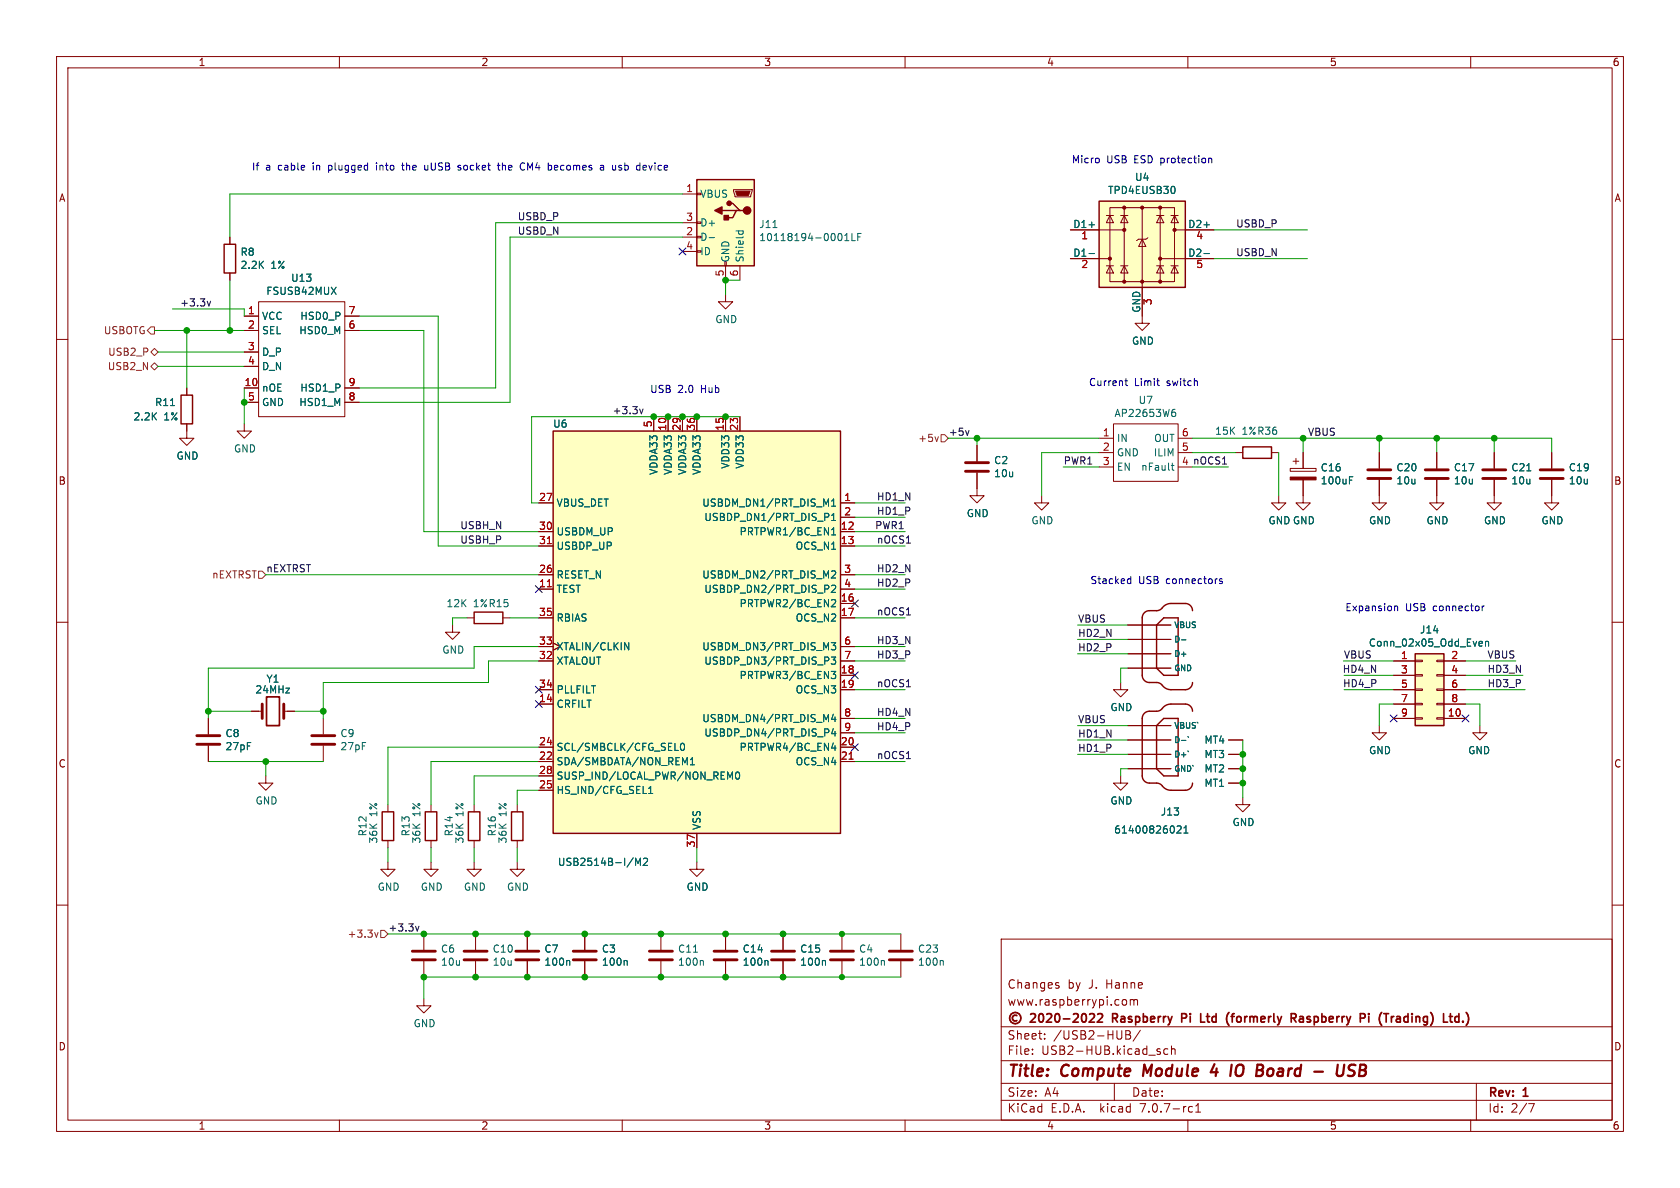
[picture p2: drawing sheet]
<svg xmlns="http://www.w3.org/2000/svg" width="297mm" height="210mm" viewBox="0 0 297 210" stroke-linecap="round" stroke-linejoin="round" font-family="sans-serif">
<g fill="none" stroke="#840000" stroke-width=".18">
<path d="M10 10h277v190h-277zM12 12h273v186h-273zM60 10v2M110 10v2M160 10v2M210 10v2M260 10v2M120.6 34.3h2.6M120.6 39.4h2.6M123.2 39.2h.8v.3h-.8zM129.7 33.5h3.3v.3l-.3 1h-2.8zM195.6 38.1h1.2"/>
<path d="M196.2 36.7h11.4v13.1h-11.4zM196.2 38.1l.6 1.3h-1.2zM198.1 38.1h1.3M198.8 38.1l.6 1.3h-1.3zM198.8 36.7v13.1M201.9 36.7v20.5h1.3l-1.3 1.2-1.2-1.2h1.2M204.5 38.1h1.2M205.1 38.1l.6 1.3h-1.2zM205.1 36.7v13.1M207 38.1h1.3M207.6 38.1l.7 1.3h-1.3zM10 60h2"/>
<path d="M40.6 41.9v1.3M40.6 48.3v1.2M43.2 55.9h2.5M43.2 58.4h2.5M45.7 53.3h15.3v20.4h-15.3zM61 55.9h2.5M61 58.4h2.5M120.6 41.9h2.6M120.6 44.5h2.6M123.2 44.3h.8v.3h-.8zM123.2 41.8h.8v.2h-.8zM128.3 52.1v1.2h1.2l-1.2 1.3-1.3-1.3h1.3"/>
<path d="M128.3 47v2.5M130.8 47v2.5M189.2 40.6h9.6M189.2 45.7h7M195.6 47h1.2M196.2 47l.6 1.3h-1.2zM198.1 47h1.3M198.8 47l.6 1.3h-1.3zM201.9 42.3l.7 1.3h-1.3zM202.9 42l-.3 .3h-1.3l-.4 .2M204.5 47h1.2M205.1 47l.6 1.3h-1.2z"/>
<path d="M205.1 45.7h9.5M207 47h1.3M207.6 47l.7 1.3h-1.3zM207.6 40.6h7M285 60h2M33 74.9v2.6h1.3l-1.3 1.2-1.3-1.2h1.3M33 68.6v1.3M43.2 74.9v1.3h1.2l-1.2 1.3-1.3-1.3h1.3M43.2 68.6h2.5M43.2 62.2h2.5M43.2 64.8h2.5M43.2 71.1h2.5"/>
<path d="M61 68.6h2.5M61 71.1h2.5M115.6 73.7v2.5M118.1 73.7v2.5M120.6 73.7v2.5M123.2 73.7v2.5M128.3 73.7v2.5M130.8 73.7v2.5M172.7 78.7v2.8M194.3 77.5h2.5M196.8 74.9h11.5v10.2h-11.5zM208.3 77.5h2.5"/>
<path d="M95.2 88.9h2.6M95.2 94h2.6M95.2 96.5h2.6M148.6 88.9h2.5M148.6 94h2.5M148.6 96.5h2.5M148.6 91.4h2.5M172.7 83.6v4h1.3l-1.3 1.3-1.3-1.3h1.3M184.1 87.6v1.3h1.3l-1.3 1.3-1.2-1.3h1.2M194.3 80h2.5M194.3 82.6h2.5M208.3 80h2.5"/>
<path d="M218.4 80h1.3M224.8 80h1.3M226.1 87.6v1.3h1.2l-1.2 1.3-1.3-1.3h1.3M228.1 82.8h4.6v.5h-4.6zM228.6 81.5h1M229.1 81v1M230.4 84.8v4.1h1.2l-1.2 1.3-1.3-1.3h1.3M230.4 80v2.8M243.8 84.8v4.1h1.3l-1.3 1.3-1.2-1.3h1.2M243.8 80v2.8M254 84.8v4.1h1.3l-1.3 1.3-1.3-1.3h1.3M254 80v2.8"/>
<path d="M264.2 84.8v4.1h1.2l-1.2 1.3-1.3-1.3h1.3M264.2 80v2.8M274.3 84.8v4.1h1.3l-1.3 1.3-1.3-1.3h1.3M274.3 80v2.8M10 110h2M80 110.5v1.3h1.3l-1.3 1.2-1.3-1.2h1.3M82.5 109.2h1.3M88.9 109.2h1.3M95.2 109.2h2.6M95.2 116.8h2.6M95.2 104.1h2.6M95.2 101.6h2.6"/>
<path d="M95.2 114.3h2.6M148.6 109.2h2.5M148.6 116.8h2.5M148.6 119.4h2.5M148.6 104.1h2.5M148.6 106.7h2.5M148.6 101.6h2.5M148.6 114.3h2.5M199.4 110.5h7.6M199.4 113h7.6M199.4 115.6h7.6M199.4 118.1h7.6"/>
<path d="M246.4 116.8h3.8M246.4 119.4h3.8M250.2 119.3h1.3v.2h-1.3zM250.2 116.7h1.3v.3h-1.3zM254 119.3h1.3v.2h-1.3zM254 116.7h1.3v.3h-1.3zM255.3 116.8h3.8M255.3 119.4h3.8M285 110h2M36.8 127v2.8M36.8 131.8v2.8M44.4 125.7h2"/>
<path d="M47 137.2v1.2h1.3l-1.3 1.3-1.3-1.3h1.3M50.2 125.7h1.9M57.1 127v2.8M57.1 131.8v2.8M95.2 121.9h2.6M95.2 124.5h2.6M95.2 132.1h2.6M95.2 134.6h2.6M95.2 139.7h2.6M95.2 137.2h2.6M148.6 127h2.5M148.6 121.9h2.5"/>
<path d="M148.6 132.1h2.5M148.6 134.6h2.5M148.6 129.5h2.5M198.1 137.2v1.2h1.3l-1.3 1.3-1.3-1.3h1.3M198.1 120.7v1.2h1.3l-1.3 1.3-1.3-1.3h1.3M199.4 128.3h7.6M199.4 130.8h7.6M199.4 133.4h7.6M199.4 135.9h7.6M217.2 130.8h2.5M217.2 133.4h2.5M217.2 135.9h2.5"/>
<path d="M217.2 138.4h2.5M243.8 128.3v1.2h1.3l-1.3 1.3-1.2-1.3h1.2M246.4 127h3.8M246.4 121.9h3.8M246.4 124.5h3.8M250.2 126.9h1.3v.2h-1.3zM250.2 124.3h1.3v.3h-1.3zM250.2 121.8h1.3v.2h-1.3zM254 126.9h1.3v.2h-1.3zM254 124.3h1.3v.3h-1.3zM254 121.8h1.3v.2h-1.3zM255.3 127h3.8"/>
<path d="M255.3 121.9h3.8M255.3 124.5h3.8M261.6 128.3v1.2h-1.3l1.3 1.3 1.3-1.3h-1.3M10 160h2M68.6 152.4v1.3h1.2l-1.2 1.2-1.3-1.2h1.3M68.6 142.2v1.3M68.6 148.6v1.3M76.2 152.4v1.3h1.3l-1.3 1.2-1.3-1.2h1.3M76.2 142.2v1.3M76.2 148.6v1.3M83.8 152.4v1.3h1.3l-1.3 1.2-1.3-1.2h1.3M83.8 142.2v1.3"/>
<path d="M83.8 148.6v1.3M91.4 152.4v1.3h1.3l-1.3 1.2-1.2-1.2h1.2M91.4 142.2v1.3M91.4 148.6v1.3M123.2 152.4v1.3h1.3l-1.3 1.2-1.3-1.2h1.3M123.2 147.3v2.6M219.7 141v1.2h1.3l-1.3 1.3-1.3-1.3h1.3M285 160h2M74.9 176.5v1.3h1.3l-1.3 1.3-1.2-1.3h1.2M74.9 165.1v2.8M74.9 169.9v2.8M84.1 165.1v2.8"/>
<path d="M84.1 169.9v2.8M93.2 165.1v2.8M93.2 169.9v2.8M103.4 165.1v2.8M103.4 169.9v2.8M116.8 165.1v2.8M116.8 169.9v2.8M128.3 165.1v2.8M128.3 169.9v2.8M138.4 165.1v2.8M138.4 169.9v2.8M148.8 165.1v2.8"/>
<path d="M148.8 169.9v2.8M159.3 165.1v2.8M159.3 169.9v2.8M177 166h108v32h-108zM186.8 174.2l.4 .1v.2l-.2 .2h-.3M186.8 173.7l.4 .1M198.7 176.7l.3 .1 .2 .2-.1 .6-.4 .1M199.8 176.7v1M199.8 176.8l.4-.1 .3 .2M200.5 176.9l.2-.2 .3 .1 .1 .9M200.5 176.9v.8M60 198v2"/>
<path d="M110 198v2M160 198v2M177 194.5h108M177 191.5h108M177 187.5h108M177 181.5h108M182.5 186.3v.1M182.5 185.5v.1M184.7 183.6v.1M184.7 182.8v.1M197 191.5v3M199 182.2v1.5h.6l.3-.3a.39 .39 0 0 0-.4-.5"/>
<path d="M199 182.9h.5M199.7 182.3l.1 .3-.3 .3M201.6 182.1l-1.3 2M205.1 186v.3M206.5 185.5l-.5-.1-.3 .3v.4l.2 .2h.6M207.1 185.5l.2-.1 .4 .1v.9M207.1 184.9v1.5M210 198v2M210.4 195.6l.4 .1M210.8 196.5l-.4 .1M211.4 196.6h.8M211.4 195.5l.4-.4v1.5"/>
<path d="M260 198v2M261 191.5v6.5M270.2 195.1h1l-.6 1.5"/>
</g>
<path d="M202.3 188.2l-.2 2M214.7 188.1l-.6 1.4h1.2M215.1 188.9l-.2 1.3M219.5 188.2a.77 .77 0 0 0-1 .7v1l.3 .3h.4M224.8 188.9a.62 .62 0 0 0-.7 .4v.7l.2 .2h.3M236.5 188.2l-.2 1.6M237.6 188.2l-.2 1.6M239.6 188.3a.85 .85 0 0 0-1 .1 .45 .45 0 0 0 .2 .8l.3 .1a.49 .49 0 0 1 .4 .5 .49 .49 0 0 1-.5 .4l-.7-.1M240.4 189.2h.7M240.5 188.2l-.2 2h.7" fill="none" stroke="#840000" stroke-width=".4"/>
<g fill="none" stroke="#840000" stroke-width=".3">
<path d="M47.1 123.2h2.3v5.1h-2.3zM179.1 179a1 1 0 0 0-.4 1.6 1 1 0 0 0 1.6 0 1 1 0 0 0-.5-1.6M179.8 179.5a.52 .52 0 0 0-.8 .5 .52 .52 0 0 0 .8 .4M182.2 179.3l.6-.1 .2 .1 .1 .3-1 1.1h1M183.8 179.3l.2-.1a.81 .81 0 0 1 .6 .6 .81 .81 0 0 1-.3 .8l-.2 .1a.81 .81 0 0 1-.3-1.4zM185.1 179.3l.5-.1 .2 .1 .1 .3-.9 1.1h.9M186.6 179.3l.2-.1a.81 .81 0 0 1 .6 .6 .81 .81 0 0 1-.3 .8l-.1 .1a.81 .81 0 0 1-.4-1.4zM189.8 179.3l.5-.1 .3 .1v.3l-.9 1.1h.9M191.4 179.3l.2-.1a.81 .81 0 0 1 .5 .6 .81 .81 0 0 1-.3 .8l-.1 .1a.81 .81 0 0 1-.6-.6 .81 .81 0 0 1 .3-.8zM192.6 179.3l.6-.1 .2 .1 .1 .3-.9 1.1h.9M194.1 179.3l.5-.1 .2 .1 .1 .3-.9 1.1h.9M196.7 180h.6"/>
<path d="M197.3 179.2h-.6v1.5M209.6 179.3l-.7-.1v1.5M209.6 179.9l-.7 .1M213.3 179.7h.5M213.5 179.2l.1 1.4M217.3 179h-.1M217.6 179.7h.6M218.2 179.2l-.3 .1M218.7 179.8v.7M228.6 180l.5 .7M229 179.3l.1 .2-.1 .4M229.8 179.8h.5l.1 .9"/>
<path d="M246.9 179.8h.6M257.8 179.7l.1 .1M257.9 179.2v1.5M259.2 179l.3 .4M188 180.1h1.1M212.3 180.7h.7M230.4 180l-.5 .1a.29 .29 0 0 0-.2 .3 .29 .29 0 0 0 .2 .3l.5-.1M247.6 180l-.5 .1a.29 .29 0 0 0-.3 .3 .29 .29 0 0 0 .3 .3l.5-.1M257.9 180.6l-.1 .1M258.6 180.5v.2M259.5 180.8l-.3 .5"/>
</g>
<g fill="none" stroke="#840000" stroke-width=".51">
<path d="M170.7 83.3h4.1M170.7 81.8h4.1M241.8 84.6h4.1M241.8 83.1h4.1M252 84.6h4M252 83.1h4M262.1 84.6h4.1M262.1 83.1h4.1M272.3 84.6h4.1M272.3 83.1h4.1M34.8 131.6h4.1M34.8 130h4.1"/>
<path d="M46.4 124.5v2.5M50.2 124.5v2.5M55.1 131.6h4.1M55.1 130h4.1M72.9 169.7h4.1M72.9 168.1h4.1M82 169.7h4.1M82 168.1h4.1M91.2 169.7h4M91.2 168.1h4M101.3 169.7h4.1M101.3 168.1h4.1"/>
<path d="M114.8 169.7h4.1M114.8 168.1h4.1M126.2 169.7h4.1M126.2 168.1h4.1M136.4 169.7h4.1M136.4 168.1h4.1M146.8 169.7h4.1M146.8 168.1h4.1M157.2 169.7h4.1M157.2 168.1h4.1"/>
</g>
<g fill="none" stroke="#006464" stroke-width=".18">
<path d="M192.5 39.7h1M207.6 33.1l.1 .3-.1 .7M212.8 39.7h1M58.6 50.8l.8 1.2M59.4 50.8l-.8 1.2M125.4 42h.9M130.1 40.8h1.3M130.6 40.8l-.1 .4M131.3 40.8l.1 .4M136.6 40.2h.8M149.3 42.5h.8M149.3 41.6l.4-.3v1.2"/>
<path d="M150.6 41.3v1.2h.6M151.6 41.9h.5M152.2 41.3h-.6v1.2M192.5 44.8h1M212.8 44.8h1M30.1 71.7h.8M207.4 72.8l.3 .1 .2 .2-.1 .4-.4 .1M207.7 72.4h-.3M146.3 90.7l.2 .3v.3l-.2 .1M147 89.5h.7M147 88.6l.4-.4v1.3M147 91.1l.4-.4v1.3"/>
<path d="M147 93.7l.4-.4v1.3M147 94.6h.7M147 92h.7M207.1 82.3h.5M207.2 81.9v1l.4 .2M238.6 84.9h.4M238.6 84.3h.6M269.9 83.2h.7M110.4 113.6l.8 1.3v-1.3M147 113.6h.7l-.4 .5 .4 .1v.6l-.2 .1-.5-.1M147 116.1h.7l-.4 .5 .4 .2v.5l-.2 .1-.5-.1M147 118.7h.7l-.4 .5 .4 .1v.4l-.2 .3h-.4"/>
<path d="M147 101l.5-.1 .2 .4-.7 .9h.7M147 103.6l.5-.2 .2 .4-.7 .9h.7M147.2 106l.4 .1 .1 .3-.7 .9h.7M208.9 113.1h.8M261.7 113.4h.3l.1 .3-.6 .1M262 114.2h-.3M262.6 113.5l.2-.1h.3l.1 .8M262.6 113.4v.8M114.7 139.4l.3-.4v1.3M119.3 132.7h.6M120.5 131.5l.1-.1a.68 .68 0 0 1 .4 .6 .68 .68 0 0 1-.4 .7 .84 .84 0 0 1-.1-1.2zM122 135.2h.8"/>
<path d="M122 134.3l.4-.4v1.3M129.1 137.4l.4-.9v1.2M130.1 136.6l.2-.1a.68 .68 0 0 1 .5 .6 .68 .68 0 0 1-.5 .6l-.2-.1-.1-.3zM147.3 131.3l-.3 .9h.8M147.3 126.2l-.3 1h.8M147.3 128.8l-.3 .9h.8M147.6 126.7v.9M147.6 129.3v.8M147.6 131.8v.9M210 130.2l.1 .2M111.9 151.6l-1 1.7M112.4 153v-1.3l.4 .9 .4-.9v1.3"/>
<path d="M113.8 151.8l.4-.1 .3 .4-.8 .9h.8M114.7 140.3h.7M208.1 146.1l.5-.1 .2 .4-.8 .9h.8M209.3 147.3h.7M209.3 146.4l.4-.4v1.3M100.5 169.8l.2 .2v.6M110.7 169.8l.2 .2v.6M122.6 168.3h.7M124.2 169.8l.1 .2v.6M135.6 169.8l.2 .2v.6M145.8 169.8l.1 .2v.6M156.2 169.8l.2 .2v.6"/>
<path d="M166.6 169.8l.2 .2v.6"/>
</g>
<g fill="none" stroke="#840000" stroke-width=".25">
<path d="M123.2 31.8h10.1v15.2h-10.1zM127.6 37.2h2.6M128.9 35.9h.6l1.3 1.3h.6M130.8 37.2h-.6l-.7 1.3h-1.2M194.3 35.6h15.2v15.2h-15.2zM39.6 43.2h2.1v5.1h-2.1zM32 69.9h2v5h-2zM97.8 76.2h50.8v71.1h-50.8zM219.7 79h5.1v2h-5.1zM83.8 108.2h5.1v2h-5.1zM205.7 109.2h2.6v10.2h-2.6l-1.2-1.3v-7.6zM210.8 108a1.27 1.27 0 0 0-1.3-1.3h-2.5a2.76 2.76 0 0 0-1.9 1.1l-.6 .1-1.3 .1a1.27 1.27 0 0 0-1.3 1.2v10.2a1.27 1.27 0 0 0 1.3 1.3l1.8 .1a3.4 3.4 0 0 0 2 1.1h2.5a1.27 1.27 0 0 0 1.3-1.2"/>
<path d="M250.2 115.6h5.1v12.7h-5.1zM204.5 128.3l1.2-1.3h2.6v10.2h-2.6l-1.2-1.3zM210.8 125.7a1.27 1.27 0 0 0-1.3-1.2h-2.5a2.76 2.76 0 0 0-1.9 1.1l-.6 .1h-1.3a1.27 1.27 0 0 0-1.3 1.3v10.2a1.27 1.27 0 0 0 1.3 1.2l1.8 .1a3.4 3.4 0 0 0 2 1.2h2.5a1.27 1.27 0 0 0 1.3-1.3M67.6 143.5h2v5.1h-2zM75.2 143.5h2v5.1h-2zM82.8 143.5h2v5.1h-2zM90.4 143.5h2.1v5.1h-2.1z"/>
</g>
<g fill="#ffffc2" stroke="#ffffc2" stroke-width=".18">
<path d="M250.2 115.6h5.1v12.7h-5.1z"/>
<path d="M97.8 76.2h50.8v71.1h-50.8z"/>
<path d="M194.3 35.6h15.2v15.2h-15.2z"/>
<path d="M123.2 31.8h10.1v15.2h-10.1z"/>
</g>
<g fill="#840000" stroke="#840000" stroke-width=".18">
<path d="M228.1 84.3h4.6v.5h-4.6z"/>
<path d="M130 33.8h2.6l-.3 .7h-2z"/>
<circle cx="196.2" cy="45.7" r=".28"/>
<circle cx="198.8" cy="49.8" r=".28"/>
<circle cx="198.8" cy="40.6" r=".28"/>
<circle cx="198.8" cy="36.7" r=".28"/>
<circle cx="201.9" cy="49.8" r=".28"/>
<circle cx="201.9" cy="36.7" r=".28"/>
<circle cx="205.1" cy="49.8" r=".28"/>
<circle cx="205.1" cy="45.7" r=".28"/>
<circle cx="205.1" cy="36.7" r=".28"/>
<circle cx="207.6" cy="40.6" r=".28"/>
</g>
<path d="M96.8 96.1h.7M96.8 103.7h.7M150.1 134.2h.7" fill="none" stroke="#a90000" stroke-width=".18"/>
<g fill="#840000" stroke="#840000" stroke-width=".25">
<path d="M126.4 37.2l1.2-.6v1.2z"/>
<path d="M128 38.1h.8v.8h-.8z"/>
<circle cx="132.1" cy="37.2" r=".63"/>
<circle cx="128.9" cy="35.9" r=".38"/>
</g>
<path d="M26.7 57.8h.6v1.3h-.6l-.7-.7zM26.7 64.8l.6-.7 .6 .7-.6 .6zM26.7 62.2l.6-.6 .6 .6-.6 .7zM165.9 77.2l-.3 .8M166.4 76.8h.6l.6 .7-.6 .6h-.6zM45.7 101h.7l.6 .6-.6 .6h-.7zM66.2 164.8l.3 .9 .3-.9M67.3 164.5h.6l.7 .6-.7 .6h-.6z" fill="none" stroke="#725600" stroke-width=".18"/>
<path d="M36.6 53.3l.3 .8 .3-.8M113.1 72.3l.3 .8 .3-.8M171.3 76.1l-.3 .9M73.5 163.7l.3 .9 .3-.9" fill="none" stroke="#0f0f0f" stroke-width=".18"/>
<g fill="none" stroke="#0000c2" stroke-width=".18">
<path d="M66.6 28.8v.1M66.6 29.2v.9M71 29.2h.5M71.2 28.8v1.1l.3 .2M75.1 29.2l.1 .8 .3 .1 .1-.2M81.1 29.2l.3 .1M81.1 29.6l.3 .1 .1 .2-.2 .2h-.2M87.9 29.2h.5M88.1 28.8v1.1l.3 .2M88.8 28.8v1.3M89 29.2l-.2 .1M92.5 28.8l.2 .1"/>
<path d="M92.7 29.9l-.2 .2M98.4 29.2h-.2l-.2 .2 .1 .6 .3 .1M98.6 29.5l-.6 .1M106.3 29.2l.4 .1v.8M106.7 30l-.4 .1M106.7 29.5l-.4 .1M109.7 29.6l.2 .2-.2 .3M109.7 29.2l.2 .1M113.9 29.2l.3 .1 .1 .2-.6 .1M114.2 30l-.3 .1M194.2 28l.1 .2-.1 .5M213.7 28.1l.2-.2 .3 .1v.8"/>
<path d="M198.9 67.3h.5M199 66.9v1.1l.4 .2M204.5 67.3h.5M204.9 68.2h.1M199.5 102.3l.4 .1M199.9 101.9v1.3M199.9 103.1l-.4 .1M216.1 102.4l-.3-.1-.2 .2v.2l.5 .1v.3h-.5M246.5 107.1v.9M246.5 107.2l.2-.1 .3 .1 .1 .8M262 107.1v.9M262.4 107.1l-.4 .3"/>
</g>
<g fill="none" stroke="#009600" stroke-width=".18">
<path d="M120.6 34.3h-80v7.6M120.6 39.4h-33v29.2h-24.1M27.3 58.4h15.9M30.5 54.6h12.7v1.3M33 58.4v10.2M40.6 49.5v8.9M63.5 58.4h11.4v35.6h20.3M63.5 55.9h14v40.6h17.7M120.6 41.9h-30.4v29.2h-26.7M130.8 49.5h-2.5v2.6M214.6 40.6h16.5M214.6 45.7h16.5"/>
<path d="M27.9 64.8h15.3M27.9 62.2h15.3M43.2 68.6v6.3M130.8 73.7h-36.8v15.2h1.2M167.6 77.5h26.7M172.7 77.5v1.2M210.8 77.5h63.5v2.5M230.4 77.5v2.5M243.8 77.5v2.5M254 77.5v2.5M264.2 77.5v2.5M151.1 94h8.9"/>
<path d="M151.1 96.5h8.9M151.1 88.9h8.9M151.1 91.4h8.9M188 82.6h6.3M194.3 80h-10.2v7.6M210.8 82.6h6.4M210.8 80h7.6M226.1 80v7.6M47 101.6h48.2M82.5 109.2h-2.5v1.3M90.2 109.2h5M95.2 114.3h-11.4v3.8h-47v8.9"/>
<path d="M95.2 116.8h-8.8v3.9h-29.3v6.3M151.1 109.2h8.9M151.1 101.6h8.9M151.1 104.1h8.9M151.1 116.8h8.9M151.1 114.3h8.9M190.5 115.6h8.9M190.5 110.5h8.9M190.5 113h8.9M199.4 118.1h-1.3v2.6M237.5 116.8h8.9M237.6 119.4h8.8"/>
<path d="M259.1 116.8h8.9M259.1 119.4h10.1M36.8 134.6h20.3M36.8 125.7h7.6M47 134.6v2.6M52.1 125.7h5M95.2 139.7h-3.8v2.5M95.2 132.1h-26.6v10.1M95.2 134.6h-19v7.6M95.2 137.2h-11.4v5M151.1 121.9h8.9M151.1 134.6h8.9"/>
<path d="M151.1 129.5h8.9M151.1 127h8.9M190.5 128.3h8.9M190.5 133.4h8.9M190.5 130.8h8.9M199.4 135.9h-1.3v1.3M219.7 130.8v10.2M237.6 121.9h8.8M246.4 124.5h-2.6v3.8M259.1 121.9h10.5M259.1 124.5h2.5v3.8M68.6 149.9v2.5"/>
<path d="M76.2 149.9v2.5M83.8 149.9v2.5M91.4 149.9v2.5M123.2 149.9v2.5M68.6 165.1h90.7M159.3 172.7h-84.4v3.8"/>
</g>
<g fill="none" stroke="#000084" stroke-width=".18">
<path d="M120 43.8l1.3 1.3M121.3 43.8l-1.3 1.3M94.6 103.5l1.3 1.2M95.9 103.5l-1.3 1.2M150.5 118.8l1.2 1.2M150.5 106.1l1.2 1.2M151.7 118.8l-1.2 1.2M151.7 106.1l-1.2 1.2M94.6 121.3l1.3 1.2M94.6 123.9l1.3 1.2M95.9 121.3l-1.3 1.2M95.9 123.9l-1.3 1.2"/>
<path d="M150.5 131.5l1.2 1.2M151.7 131.5l-1.2 1.2M245.8 126.4l1.2 1.2M247 126.4l-1.2 1.2M258.5 126.4l1.2 1.2M259.7 126.4l-1.2 1.2"/>
</g>
<g fill="#009600" stroke="#009600" stroke-width=".18">
<circle cx="103.4" cy="165.1" r=".51"/>
<circle cx="116.8" cy="165.1" r=".51"/>
<circle cx="74.9" cy="172.7" r=".51"/>
<circle cx="74.9" cy="165.1" r=".51"/>
<circle cx="103.4" cy="172.7" r=".51"/>
<circle cx="93.2" cy="165.1" r=".51"/>
<circle cx="93.2" cy="172.7" r=".51"/>
<circle cx="84.1" cy="165.1" r=".51"/>
<circle cx="84.1" cy="172.7" r=".51"/>
<circle cx="36.8" cy="125.7" r=".51"/>
<circle cx="33" cy="58.4" r=".51"/>
<circle cx="40.6" cy="58.4" r=".51"/>
<circle cx="43.2" cy="71.1" r=".51"/>
<circle cx="128.3" cy="49.5" r=".51"/>
<circle cx="120.7" cy="73.7" r=".51"/>
<circle cx="115.6" cy="73.7" r=".51"/>
<circle cx="118.1" cy="73.7" r=".51"/>
<circle cx="138.4" cy="165.1" r=".51"/>
<circle cx="148.8" cy="165.1" r=".46"/>
<circle cx="128.3" cy="172.7" r=".51"/>
<circle cx="116.8" cy="172.7" r=".51"/>
<circle cx="148.8" cy="172.7" r=".46"/>
<circle cx="128.3" cy="165.1" r=".51"/>
<circle cx="138.4" cy="172.7" r=".51"/>
<circle cx="47" cy="134.6" r=".51"/>
<circle cx="57.2" cy="125.7" r=".51"/>
<circle cx="172.7" cy="77.5" r=".51"/>
<circle cx="128.3" cy="73.7" r=".51"/>
<circle cx="123.2" cy="73.7" r=".51"/>
<circle cx="219.7" cy="138.4" r=".51"/>
<circle cx="219.7" cy="133.4" r=".51"/>
<circle cx="219.7" cy="135.9" r=".51"/>
<circle cx="243.8" cy="77.5" r=".51"/>
<circle cx="254" cy="77.5" r=".51"/>
<circle cx="264.2" cy="77.5" r=".51"/>
<circle cx="230.4" cy="77.5" r=".51"/>
</g>
<g font-size="2.8" fill="#840000">
<text x="178" y="190.9">Title:</text>
<text x="187.7" y="190.9">Compute</text>
<text x="202.9" y="190.9">Module</text>
<text x="215.7" y="190.9">4</text>
<text x="220" y="190.9">IO</text>
<text x="225.3" y="190.9">Board</text>
<text x="236.3" y="190.9">-</text>
<text x="241.1" y="190.9">USB</text>
</g>
<g font-size="2.1" fill="#840000">
<text x="178" y="178">www.raspberrypi.com</text>
<text x="178" y="175">Changes</text>
<text x="188.7" y="175">by</text>
<text x="192.5" y="175">J.</text>
<text x="195.7" y="175">Hanne</text>
<text x="178" y="184">Sheet:</text>
<text x="186.2" y="184">/USB2-HUB/</text>
<text x="197.3" y="181.2">Raspberry</text>
<text x="210.2" y="181.2">Pi</text>
<text x="214.1" y="181.2">Ltd</text>
<text x="219.3" y="181.2">(formerly</text>
<text x="231.3" y="181.2">Raspberry</text>
<text x="244.1" y="181.2">Pi</text>
<text x="248.1" y="181.2">(Trading)</text>
<text x="260" y="181.2">Ltd.)</text>
<text x="178" y="186.7">File:</text>
<text x="184.1" y="186.7">USB2-HUB.kicad_sch</text>
<text x="178" y="196.9">KiCad</text>
<text x="178" y="194.1">Size:</text>
<text x="184.7" y="194.1">A4</text>
<text x="185.7" y="196.9">E.D.A.</text>
<text x="194.6" y="196.9">kicad</text>
<text x="200" y="194.1">Date:</text>
<text x="201.8" y="196.9">7.0.7-rc1</text>
<text x="263" y="194.3">Rev:</text>
<text x="263" y="196.9">Id:</text>
<text x="267.1" y="196.9">2/7</text>
<text x="269.4" y="194.3">1</text>
</g>
<g font-size="1.8" fill="#840000">
<text x="35" y="11.9">1</text>
<text x="85" y="11.9">2</text>
<text x="135" y="11.9">3</text>
<text x="185" y="11.9">4</text>
<text x="235" y="11.9">5</text>
<text x="285" y="11.9">6</text>
<text x="10.3" y="35.9">A</text>
<text x="285.3" y="35.9">A</text>
<text x="10.3" y="85.9">B</text>
<text x="285.3" y="85.9">B</text>
<text x="10.3" y="135.9">C</text>
<text x="285.3" y="135.9">C</text>
<text x="10.3" y="185.9">D</text>
<text x="285.3" y="185.9">D</text>
<text x="35" y="199.9">1</text>
<text x="85" y="199.9">2</text>
<text x="135" y="199.9">3</text>
<text x="185" y="199.9">4</text>
<text x="235" y="199.9">5</text>
<text x="285" y="199.9">6</text>
</g>
<g font-size="1.8" fill="#0000c2">
<text x="189.4" y="29">Micro</text>
<text x="195.6" y="29">USB</text>
<text x="200.6" y="29">ESD protection</text>
<text x="44.4" y="30.2">If</text>
<text x="47" y="30.2">a</text>
<text x="49.3" y="30.2">cable</text>
<text x="55.6" y="30.2">in</text>
<text x="58.5" y="30.2">plugged</text>
<text x="67.2" y="30.2">into</text>
<text x="72" y="30.2">the</text>
<text x="76.1" y="30.2">uUSB</text>
<text x="82.2" y="30.2">socket</text>
<text x="89.5" y="30.2">the</text>
<text x="93.7" y="30.2">CM4</text>
<text x="98.8" y="30.2">becomes</text>
<text x="108.2" y="30.2">a</text>
<text x="110.5" y="30.2">usb</text>
<text x="115" y="30.2">device</text>
<text x="114.8" y="69.5">USB</text>
<text x="119.8" y="69.5">2.0</text>
<text x="124" y="69.5">Hub</text>
<text x="192.4" y="68.3">Current</text>
<text x="200.5" y="68.3">Limit</text>
<text x="206.4" y="68.3">switch</text>
<text x="192.7" y="103.3">Stacked</text>
<text x="201.3" y="103.3">USB</text>
<text x="206.3" y="103.3">connectors</text>
<text x="237.7" y="108.1">Expansion</text>
<text x="248.5" y="108.1">USB</text>
<text x="253.4" y="108.1">connector</text>
</g>
<g font-size="1.8" fill="#a90000">
<text x="121.2" y="34">1</text>
<text x="121.2" y="41.7">2</text>
<text x="121.2" y="39.1">3</text>
<text x="121.2" y="44.2">4</text>
<text x="191.1" y="42.6">1</text>
<text x="191.1" y="47.7">2</text>
<text x="211.4" y="42.6">4</text>
<text x="211.4" y="47.7">5</text>
<text x="128" y="49" transform="rotate(-90 128 49)">5</text>
<text x="130.6" y="49" transform="rotate(-90 130.6 49)">6</text>
<text x="43.7" y="55.6">1</text>
<text x="43.7" y="58.2">2</text>
<text x="61.5" y="58.2">6</text>
<text x="61.5" y="55.6">7</text>
<text x="203.9" y="54" transform="rotate(-90 203.9 54)">3</text>
<text x="43.7" y="62">3</text>
<text x="43.7" y="64.5">4</text>
<text x="43.1" y="68.3">10</text>
<text x="43.7" y="70.9">5</text>
<text x="61.5" y="70.9">8</text>
<text x="61.5" y="68.3">9</text>
<text x="115.3" y="75.6" transform="rotate(-90 115.3 75.6)">5</text>
<text x="117.9" y="76.2" transform="rotate(-90 117.9 76.2)">10</text>
<text x="120.4" y="76.2" transform="rotate(-90 120.4 76.2)">29</text>
<text x="122.9" y="76.2" transform="rotate(-90 122.9 76.2)">36</text>
<text x="128" y="76.2" transform="rotate(-90 128 76.2)">15</text>
<text x="130.6" y="76.2" transform="rotate(-90 130.6 76.2)">23</text>
<text x="194.9" y="77.2">1</text>
<text x="208.8" y="77.2">6</text>
<text x="194.9" y="79.8">2</text>
<text x="194.9" y="82.3">3</text>
<text x="208.8" y="79.8">5</text>
<text x="95.2" y="88.6">27</text>
<text x="149.2" y="88.6">1</text>
<text x="95.2" y="93.7">30</text>
<text x="148.5" y="93.7">12</text>
<text x="149.2" y="91.2">2</text>
<text x="95.2" y="101.3">26</text>
<text x="95.2" y="96.3">31</text>
<text x="148.5" y="96.3">13</text>
<text x="149.2" y="101.3">3</text>
<text x="95.2" y="103.9">11</text>
<text x="148.5" y="106.4">16</text>
<text x="149.2" y="103.9">4</text>
<text x="95.2" y="109">35</text>
<text x="148.5" y="109">17</text>
<text x="95.2" y="116.6">32</text>
<text x="95.2" y="114">33</text>
<text x="148.5" y="119.1">18</text>
<text x="149.2" y="114">6</text>
<text x="149.2" y="116.6">7</text>
<text x="247.6" y="116.6">1</text>
<text x="247.6" y="119.1">3</text>
<text x="256.5" y="116.6">2</text>
<text x="256.5" y="119.1">4</text>
<text x="95.2" y="124.2">14</text>
<text x="95.2" y="121.7">34</text>
<text x="148.5" y="121.7">19</text>
<text x="247.6" y="121.7">5</text>
<text x="247.6" y="124.2">7</text>
<text x="256.5" y="121.7">6</text>
<text x="256.5" y="124.2">8</text>
<text x="95.2" y="131.8">24</text>
<text x="148.5" y="131.8">20</text>
<text x="149.2" y="126.7">8</text>
<text x="149.2" y="129.3">9</text>
<text x="247.6" y="126.7">9</text>
<text x="255.9" y="126.7">10</text>
<text x="95.2" y="134.4">22</text>
<text x="95.2" y="136.9">28</text>
<text x="148.5" y="134.4">21</text>
<text x="95.2" y="139.4">25</text>
<text x="122.9" y="149.9" transform="rotate(-90 122.9 149.9)">37</text>
</g>
<g font-size="1.8" fill="#006464">
<text x="123.7" y="35.2">VBUS</text>
<text x="195.8" y="34.5">TPD4EUSB30</text>
<text x="200.6" y="32.2">U4</text>
<text x="123.7" y="40.2">D+</text>
<text x="134.1" y="40.5">J11</text>
<text x="189.6" y="40.4">D1+</text>
<text x="210" y="40.4">D2+</text>
<text x="42.4" y="45.4">R8</text>
<text x="42.4" y="47.7">2.2K</text>
<text x="47.9" y="47.7">1%</text>
<text x="123.7" y="42.8">D-</text>
<text x="123.7" y="45.3">ID</text>
<text x="129.1" y="46.5" transform="rotate(-90 129.1 46.5)">GND</text>
<text x="131.7" y="46.5" transform="rotate(-90 131.7 46.5)">Shield</text>
<text x="134.1" y="42.8">10118194-0001LF</text>
<text x="189.6" y="45.5">D1-</text>
<text x="210" y="45.5">D2-</text>
<text x="47" y="52.3">FSUSB42MUX</text>
<text x="51.4" y="50">U13</text>
<text x="46.2" y="56.7">VCC</text>
<text x="46.2" y="59.3">SEL</text>
<text x="52.8" y="59.3">HSD0_M</text>
<text x="53" y="56.7">HSD0_P</text>
<text x="126.4" y="57.3">GND</text>
<text x="201.7" y="55.4" transform="rotate(-90 201.7 55.4)">GND</text>
<text x="46.2" y="63.1">D_P</text>
<text x="46.2" y="65.6">D_N</text>
<text x="200" y="61.1">GND</text>
<text x="27.3" y="72">R11</text>
<text x="46.2" y="69.4">nOE</text>
<text x="46.2" y="72">GND</text>
<text x="52.8" y="72">HSD1_M</text>
<text x="53" y="69.4">HSD1_P</text>
<text x="201.2" y="71.6">U7</text>
<text x="23.5" y="74.5">2.2K</text>
<text x="29" y="74.5">1%</text>
<text x="97.7" y="75.8">U6</text>
<text x="196.9" y="73.9">AP22653W6</text>
<text x="214.7" y="77.1">15K</text>
<text x="219.6" y="77.1">1%R36</text>
<text x="31.1" y="81.5">GND</text>
<text x="41.3" y="80.2">GND</text>
<text x="129.1" y="83" transform="rotate(-90 129.1 83)">VDD33</text>
<text x="131.7" y="83" transform="rotate(-90 131.7 83)">VDD33</text>
<text x="175.7" y="82.2">C2</text>
<text x="197.4" y="78.3">IN</text>
<text x="197.4" y="80.9">GND</text>
<text x="197.4" y="83.4">EN</text>
<text x="201.6" y="83.4">nFault</text>
<text x="203.9" y="80.9">ILIM</text>
<text x="203.9" y="78.3">OUT</text>
<text x="233.4" y="83.5">C16</text>
<text x="246.8" y="83.5">C20</text>
<text x="256.9" y="83.5">C17</text>
<text x="267.1" y="83.5">C21</text>
<text x="277.3" y="83.5">C19</text>
<text x="98.3" y="89.8">VBUS_DET</text>
<text x="116.4" y="84" transform="rotate(-90 116.4 84)">VDDA33</text>
<text x="119" y="84" transform="rotate(-90 119 84)">VDDA33</text>
<text x="121.5" y="84" transform="rotate(-90 121.5 84)">VDDA33</text>
<text x="124.1" y="89.8">USBDM_DN1/PRT_DIS_M1</text>
<text x="124.1" y="84" transform="rotate(-90 124.1 84)">VDDA33</text>
<text x="175.7" y="84.6">10u</text>
<text x="233.4" y="85.8">100uF</text>
<text x="246.8" y="85.8">10u</text>
<text x="256.9" y="85.8">10u</text>
<text x="267.1" y="85.8">10u</text>
<text x="277.3" y="85.8">10u</text>
<text x="98.3" y="94.8">USBDM_UP</text>
<text x="124.4" y="92.3">USBDP_DN1/PRT_DIS_P1</text>
<text x="130.6" y="94.8">PRTPWR1/BC_EN1</text>
<text x="170.8" y="91.6">GND</text>
<text x="182.2" y="92.9">GND</text>
<text x="224.2" y="92.9">GND GND</text>
<text x="241.9" y="92.9">GND</text>
<text x="252.1" y="92.9">GND</text>
<text x="262.2" y="92.9">GND</text>
<text x="272.4" y="92.9">GND</text>
<text x="98.3" y="97.4">USBDP_UP</text>
<text x="140.6" y="97.4">OCS_N1</text>
<text x="78.8" y="107.5">12K</text>
<text x="83.7" y="107.5">1%R15</text>
<text x="98.3" y="105">TEST</text>
<text x="98.3" y="102.5">RESET_N</text>
<text x="124.1" y="102.5">USBDM_DN2/PRT_DIS_M2</text>
<text x="124.4" y="105">USBDP_DN2/PRT_DIS_P2</text>
<text x="130.6" y="107.5">PRTPWR2/BC_EN2</text>
<text x="98.3" y="110.1">RBIAS</text>
<text x="140.6" y="110.1">OCS_N2</text>
<text x="250.9" y="112.2">J14</text>
<text x="78.1" y="115.7">GND</text>
<text x="98.3" y="117.7">XTALOUT</text>
<text x="98.3" y="115.2">XTALIN/CLKIN</text>
<text x="124.1" y="115.2">USBDM_DN3/PRT_DIS_M3</text>
<text x="124.4" y="117.7">USBDP_DN3/PRT_DIS_P3</text>
<text x="241.9" y="114.5">Conn_02x05_Odd_Even</text>
<text x="45" y="122.8">24MHz</text>
<text x="47" y="120.9">Y1</text>
<text x="98.3" y="125.3">CRFILT</text>
<text x="98.3" y="122.8">PLLFILT</text>
<text x="130.6" y="120.2">PRTPWR3/BC_EN3</text>
<text x="140.6" y="122.8">OCS_N3</text>
<text x="196.2" y="125.9">GND</text>
<text x="39.8" y="130.5">C8</text>
<text x="60.1" y="130.5">C9</text>
<text x="124.1" y="127.9">USBDM_DN4/PRT_DIS_M4</text>
<text x="124.4" y="130.4">USBDP_DN4/PRT_DIS_P4</text>
<text x="212.8" y="131.7">MT4</text>
<text x="39.8" y="132.8">27pF</text>
<text x="60.1" y="132.8">27pF</text>
<text x="98.3" y="135.5">SDA/SMBDATA/NON_REM1</text>
<text x="98.3" y="132.9">SCL/SMBCLK/CFG_SEL0</text>
<text x="130.6" y="132.9">PRTPWR4/BC_EN4</text>
<text x="140.6" y="135.5">OCS_N4</text>
<text x="212.8" y="136.8">MT2</text>
<text x="212.8" y="134.2">MT3</text>
<text x="241.9" y="133.5">GND</text>
<text x="259.5" y="133.5">GND</text>
<text x="45.1" y="142.4">GND</text>
<text x="98.3" y="140.6">HS_IND/CFG_SEL1</text>
<text x="98.3" y="138">SUSP_IND/LOCAL_PWR/NON_REM0</text>
<text x="196.2" y="142.4">GND</text>
<text x="212.8" y="139.3">MT1</text>
<text x="65" y="147.9" transform="rotate(-90 65 147.9)">R12</text>
<text x="66.9" y="149.2" transform="rotate(-90 66.9 149.2)">36K</text>
<text x="66.9" y="144.4" transform="rotate(-90 66.9 144.4)">1%</text>
<text x="72.6" y="147.9" transform="rotate(-90 72.6 147.9)">R13</text>
<text x="74.5" y="149.2" transform="rotate(-90 74.5 149.2)">36K</text>
<text x="74.5" y="144.4" transform="rotate(-90 74.5 144.4)">1%</text>
<text x="80.2" y="147.9" transform="rotate(-90 80.2 147.9)">R14</text>
<text x="82.1" y="149.2" transform="rotate(-90 82.1 149.2)">36K</text>
<text x="82.1" y="144.4" transform="rotate(-90 82.1 144.4)">1%</text>
<text x="87.9" y="147.9" transform="rotate(-90 87.9 147.9)">R16</text>
<text x="89.8" y="149.2" transform="rotate(-90 89.8 149.2)">36K</text>
<text x="89.8" y="144.4" transform="rotate(-90 89.8 144.4)">1%</text>
<text x="124.1" y="146.8" transform="rotate(-90 124.1 146.8)">VSS</text>
<text x="196.9" y="147.5">61400826021</text>
<text x="205.1" y="144.4">J13</text>
<text x="217.8" y="146.2">GND</text>
<text x="98.5" y="153.3">USB2514B-I/M2</text>
<text x="66.7" y="157.7">GND</text>
<text x="74.3" y="157.7">GND</text>
<text x="81.9" y="157.7">GND</text>
<text x="89.5" y="157.7">GND</text>
<text x="121.3" y="157.7">GND</text>
<text x="77.9" y="168.6">C6</text>
<text x="77.9" y="170.9">10u</text>
<text x="87" y="168.6">C10</text>
<text x="87" y="170.9">10u</text>
<text x="96.1" y="168.6">C7</text>
<text x="96.1" y="170.9">100n</text>
<text x="106.3" y="168.6">C3</text>
<text x="106.3" y="170.9">100n</text>
<text x="119.8" y="170.9">100n</text>
<text x="119.8" y="168.6">C11</text>
<text x="131.2" y="170.9">100n</text>
<text x="131.2" y="168.6">C14</text>
<text x="141.4" y="170.9">100n</text>
<text x="141.4" y="168.6">C15</text>
<text x="151.8" y="168.6">C4</text>
<text x="151.8" y="170.9">100n</text>
<text x="162.2" y="170.9">100n</text>
<text x="162.2" y="168.6">C23</text>
<text x="73" y="181.8">GND</text>
</g>
<g font-size="1.8" fill="#0f0f0f">
<text x="91.4" y="39">USBD_P</text>
<text x="91.4" y="41.6">USBD_N</text>
<text x="218.4" y="40.3">USBD_P</text>
<text x="218.4" y="45.4">USBD_N</text>
<text x="31.7" y="54.3">+3.3v</text>
<text x="108.2" y="73.3">+3.3v</text>
<text x="167.6" y="77.1">+5v</text>
<text x="231.1" y="77.1">VBUS</text>
<text x="188" y="82.2">PWR1</text>
<text x="208.8" y="82.3">4 nOCS1</text>
<text x="154.9" y="88.6">HD1_N</text>
<text x="81.3" y="93.6">USBH_N</text>
<text x="154.6" y="93.6">PWR1</text>
<text x="154.9" y="91.1">HD1_P</text>
<text x="47" y="101.3">nEXTRST</text>
<text x="81.3" y="96.2">USBH_P</text>
<text x="154.9" y="101.3">HD2_N</text>
<text x="154.9" y="96.2">nOCS1</text>
<text x="154.9" y="103.8">HD2_P</text>
<text x="154.9" y="108.9">nOCS1</text>
<text x="154.9" y="114">HD3_N</text>
<text x="190.5" y="112.7">HD2_N</text>
<text x="190.5" y="110.1">VBUS</text>
<text x="154.9" y="116.5">HD3_P</text>
<text x="190.5" y="115.2">HD2_P</text>
<text x="237.3" y="119">HD4_N</text>
<text x="237.5" y="116.5">VBUS</text>
<text x="262.9" y="116.5">VBUS</text>
<text x="262.9" y="119">HD3_N</text>
<text x="154.9" y="121.6">nOCS1</text>
<text x="237.3" y="121.6">HD4_P</text>
<text x="262.9" y="121.6">HD3_P</text>
<text x="154.9" y="129.2">HD4_P</text>
<text x="154.9" y="126.7">HD4_N</text>
<text x="190.5" y="130.5">HD1_N</text>
<text x="190.5" y="127.9">VBUS</text>
<text x="154.9" y="134.3">nOCS1</text>
<text x="190.5" y="133">HD1_P</text>
<text x="68.6" y="164.8">+3.3v</text>
</g>
<g font-size="1.8" fill="#725600">
<text x="18.3" y="59.3">USBOTG</text>
<text x="19" y="65.6">USB2_N</text>
<text x="19" y="63.1">USB2_P</text>
<text x="162.2" y="78.3">+5v</text>
<text x="37.4" y="102.5">nEXTRST</text>
<text x="61.4" y="166">+3.3v</text>
</g>
<g font-size="1.4" fill="#006464">
<text x="207.5" y="111.2">VBUS</text>
<text x="207.5" y="113.8">D-</text>
<text x="207.5" y="116.3">D+</text>
<text x="207.5" y="118.8">GND</text>
<text x="207.5" y="129">VBUS`</text>
<text x="207.5" y="131.5">D-`</text>
<text x="207.5" y="134.1">D+`</text>
<text x="207.5" y="136.6">GND`</text>
</g>
</svg>
